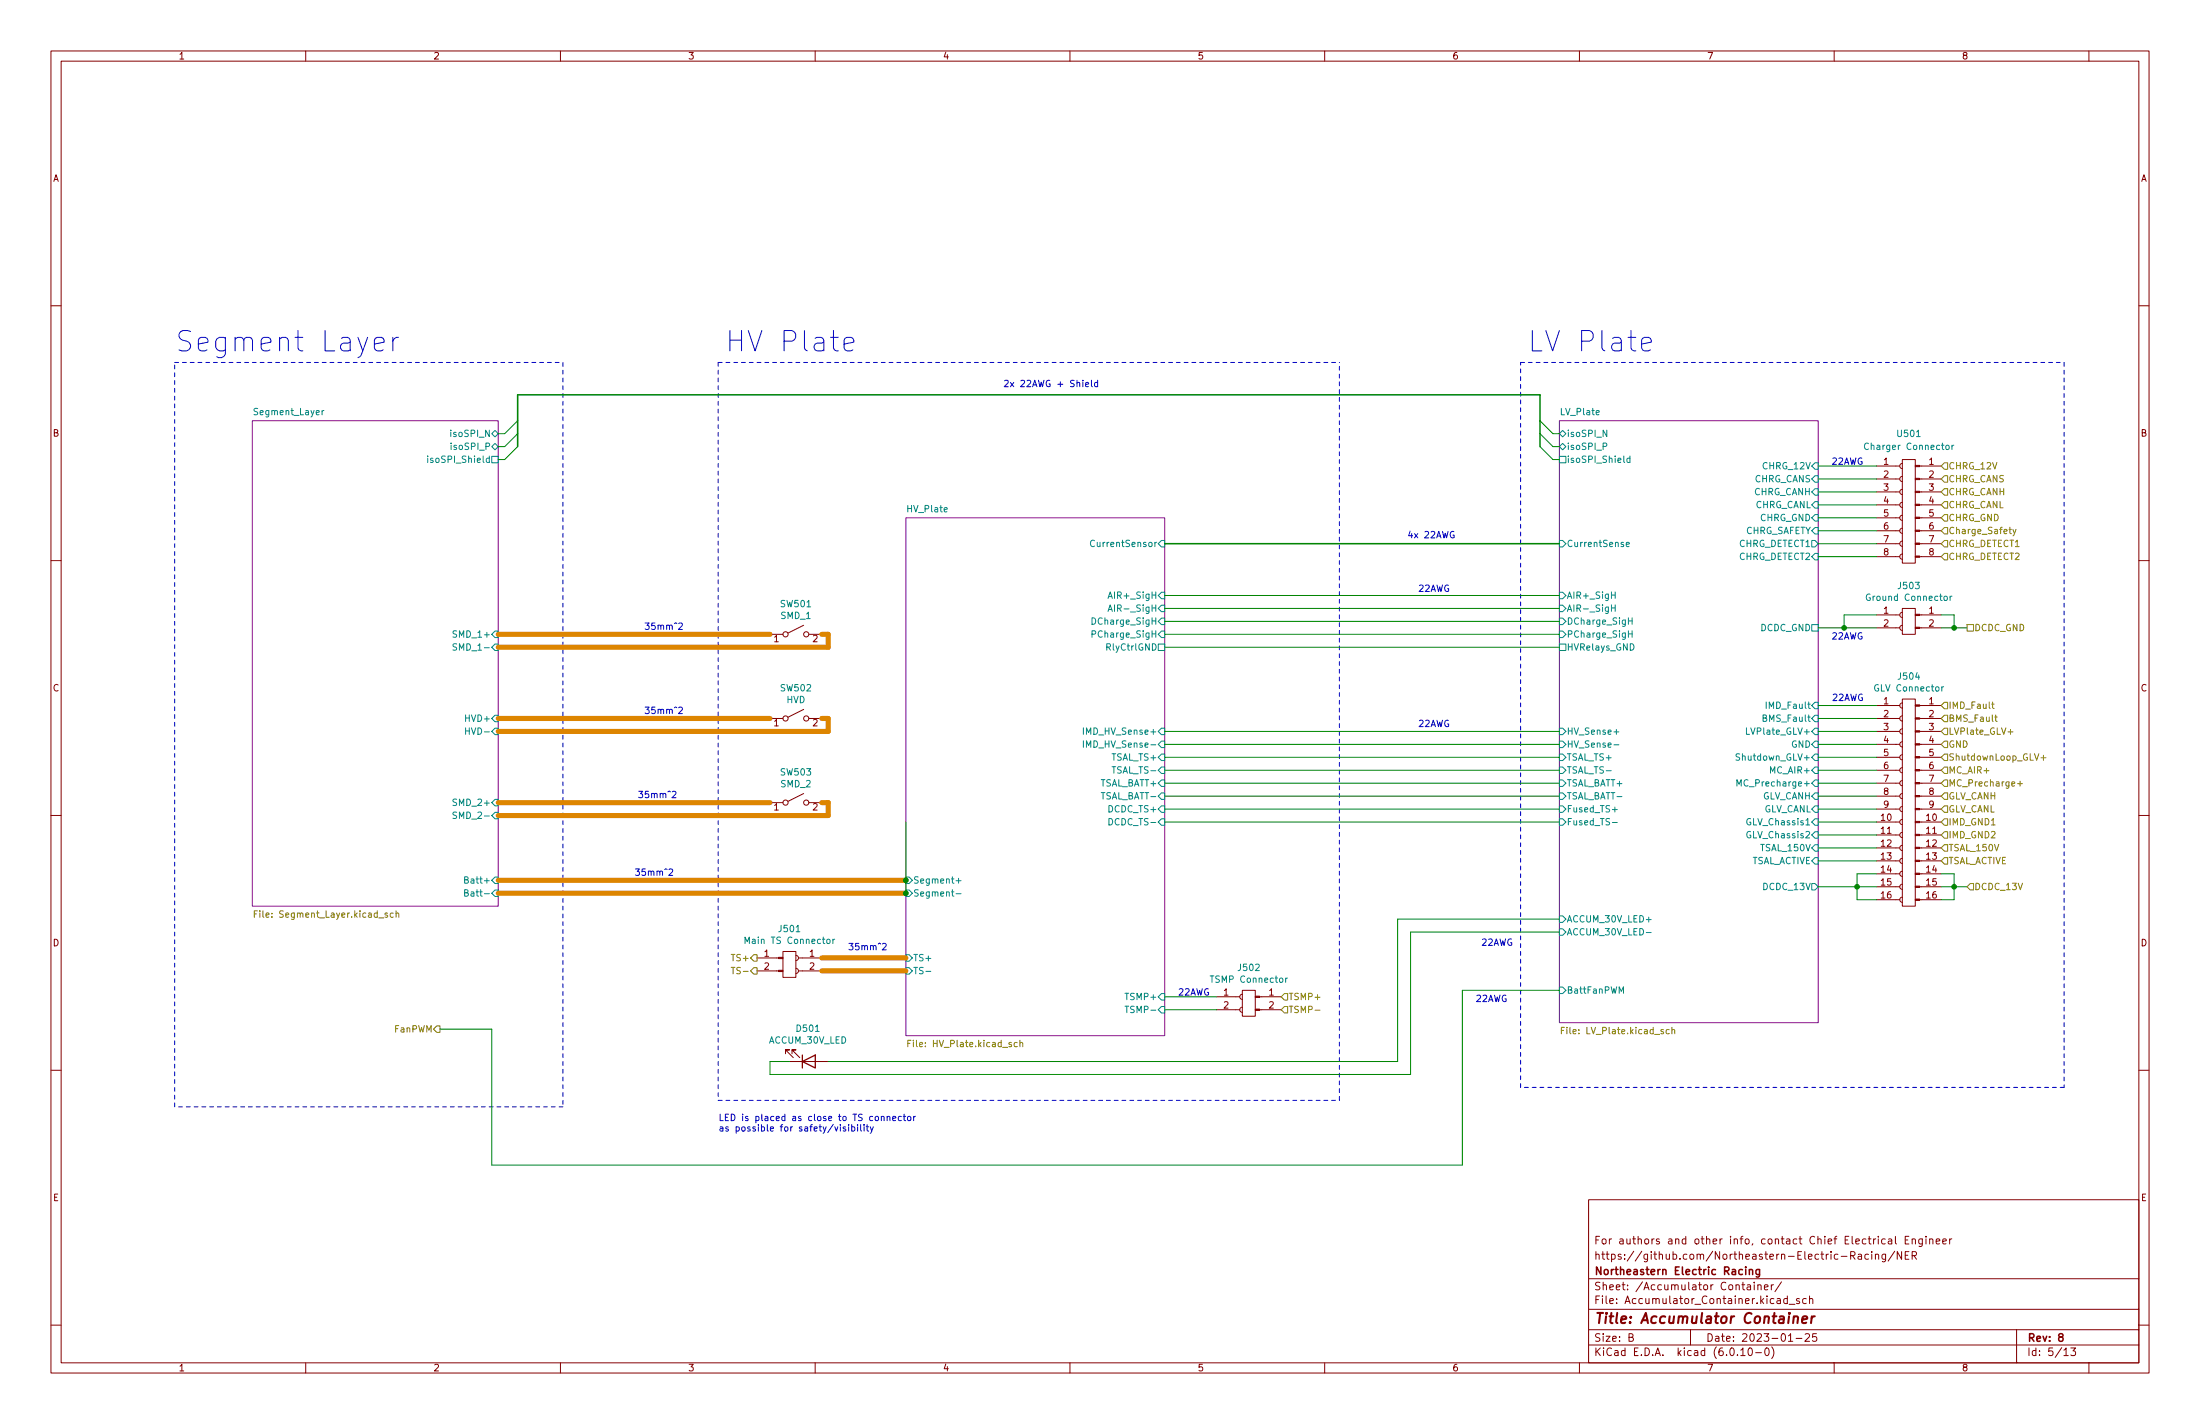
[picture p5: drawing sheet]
<svg xmlns="http://www.w3.org/2000/svg" width="432mm" height="279mm" viewBox="0 0 432 279" stroke-linecap="round" stroke-linejoin="round" font-family="sans-serif">
<g fill="none" stroke="#840000" stroke-width=".2">
<path d="M10 10h411.8v259.4h-411.8zM12 12h407.8v255.4h-407.8zM60 10v2M110 10v2M160 10v2M210 10v2M260 10v2M310 10v2M360 10v2M410 10v2M10 60h2M419.8 60h2"/>
<path d="M368.3 99.1h4.6M368.3 96.5h4.6M368.3 94h4.6M368.3 91.4h4.6M373.4 90.2h2.5v20.3h-2.5zM373.4 98.6l-.4 .1-.1 .4 .1 .3 .4 .2M373.4 96l-.4 .2-.1 .3 .1 .4 .4 .1M373.4 93.5l-.4 .1-.1 .4 .1 .3 .4 .2M373.4 90.9l-.4 .2-.1 .3 .1 .4 .4 .1M376.8 99.1h4.2M376.8 96.5h4.2M376.8 94h4.2"/>
<path d="M376.8 91.4h4.2M10 110h2M368.3 109.2h4.6M368.3 106.7h4.6M368.3 104.1h4.6M368.3 101.6h4.6M373.4 119.4h2.5v5.1h-2.5zM373.4 108.7l-.4 .2-.1 .3 .1 .4 .4 .1M373.4 106.2l-.4 .1-.1 .4 .1 .3 .4 .2M373.4 103.6l-.4 .2-.1 .3 .1 .4 .4 .1M373.4 101.1l-.4 .1-.1 .4 .1 .4 .4 .1M376.8 109.2h4.2"/>
<path d="M376.8 106.7h4.2M376.8 104.1h4.2M376.8 101.6h4.2M419.8 110h2M151.1 124.5h2.6M157.7 139.2l-3 1.5M157.7 122.7l-3 1.5M158.7 124.5h2.6M368.3 123.2h4.6M368.3 120.7h4.6M368.3 138.4h4.6M373.4 137.2h2.5v40.6h-2.5z"/>
<path d="M373.4 122.7l-.4 .1-.1 .4 .1 .3 .4 .2M373.4 120.1l-.4 .2-.1 .4 .1 .3 .4 .2M373.4 137.9l-.4 .2-.1 .3 .1 .4 .4 .1M376.8 123.2h4.2M376.8 120.7h4.2M376.8 138.4h4.2M10 160h2M151.1 141h2.6M151.1 157.5h2.6M157.7 155.7l-3 1.5M158.7 141h2.6M158.7 157.5h2.6"/>
<path d="M368.3 141h4.6M368.3 158.8h4.6M368.3 156.2h4.6M368.3 153.7h4.6M368.3 151.1h4.6M368.3 148.6h4.6M368.3 146.1h4.6M368.3 143.5h4.6M373.4 158.2l-.4 .2-.1 .4 .1 .3 .4 .2M373.4 155.7l-.4 .2-.1 .3 .1 .4 .4 .1M373.4 153.2l-.4 .1-.1 .4 .1 .3 .4 .2M373.4 150.6l-.4 .2-.1 .3 .1 .4 .4 .1"/>
<path d="M373.4 148.1l-.4 .1-.1 .4 .1 .3 .4 .2M373.4 145.5l-.4 .2-.1 .4 .1 .3 .4 .2M373.4 143l-.4 .2-.1 .3 .1 .4 .4 .1M373.4 140.5l-.4 .1-.1 .4 .1 .3 .4 .2M376.8 141h4.2M376.8 158.8h4.2M376.8 156.2h4.2M376.8 153.7h4.2M376.8 151.1h4.2M376.8 148.6h4.2M376.8 146.1h4.2M376.8 143.5h4.2"/>
<path d="M419.8 160h2M368.3 176.5h4.6M368.3 174h4.6M368.3 171.5h4.6M368.3 168.9h4.6M368.3 166.4h4.6M368.3 163.8h4.6M368.3 161.3h4.6M373.4 176l-.4 .2-.1 .3 .1 .4 .4 .1M373.4 173.5l-.4 .1-.1 .4 .1 .3 .4 .2M373.4 170.9l-.4 .2-.1 .4 .1 .3 .4 .2M373.4 168.4l-.4 .2-.1 .3 .1 .4 .4 .1"/>
<path d="M373.4 165.9l-.4 .1-.1 .4 .1 .3 .4 .2M373.4 163.3l-.4 .2-.1 .3 .1 .4 .4 .1M373.4 160.8l-.4 .1-.1 .4 .1 .3 .4 .2M376.8 176.5h4.2M376.8 174h4.2M376.8 171.5h4.2M376.8 168.9h4.2M376.8 166.4h4.2M376.8 163.8h4.2M376.8 161.3h4.2M148.6 190.5h4.2M148.6 188h4.2"/>
<path d="M153.7 186.7h2.5v5.1h-2.5zM156.2 190l.4 .1 .1 .4-.1 .4-.4 .1M156.2 187.5l.4 .1 .1 .4-.1 .3-.4 .2M156.7 190.5h4.6M156.7 188h4.6M238.8 198.1h4.5M238.8 195.6h4.5M243.8 197.6l-.3 .2-.2 .3 .2 .4 .3 .1M243.8 195.1l-.3 .1-.2 .4 .2 .3 .3 .2M243.8 194.3h2.6v5.1h-2.6zM247.2 198.1h4.3M247.2 195.6h4.3"/>
<path d="M10 210h2M154.2 206.8v-.8h.7h-.7l1.5 1.5M154.9 208.3h7.7M155.4 206.8v-.8h.8h-.8l1.6 1.5M419.8 210h2M311.8 235.4h108v32h-108zM10 260h2M311.8 256.9h108M311.8 250.9h108M342.9 252.2h.6l.1 .9M343.6 252.4l-.5 .1-.2 .2 .2 .4 .5-.1M344.3 251.6v.1"/>
<path d="M344.3 252.1v1M345 252.2l.2-.1 .4 .1 .1 .9M345 252.1v1M346.3 252.6l.7-.2-.1-.2-.4-.1-.2 .2 .1 .7h.5M347.7 252.1v1M348.1 252.1l-.3 .1-.1 .2M349.7 251.5l-1.3 1.9M350.8 254.9l-.4-.1-.3 .3 .1 .6h.6M350.8 254.3v1.5M351.2 255.9h1.1M353.2 254.9l-.4-.1-.2 .2 .1 .2 .5 .2v.3h-.6M354.5 254.9l-.4-.1-.3 .3 .1 .6h.6"/>
<path d="M355.2 254.9l.2-.1 .3 .1 .1 .9M355.2 254.3v1.5M361.4 246.5h1.1M363.2 246.4l.7-.1 .2-.2-.1-.4-.2-.1h-.6v1.5M363.6 246.4l.5 .7M364.7 246.1h.6l.1 1M365.4 246.4l-.5 .1-.2 .2 .2 .4 .5-.1M366.7 246.1h-.4l-.3 .3 .2 .6h.5M367.4 245.6v.1M367.4 246.1v1M368.1 246.2l.2-.1h.4v1M368.1 246.1v1"/>
<path d="M370 243.1h-.4l-.3 .3 .1 .6h.6M370.1 246.1v1.2l-.3 .3-.4-.1M370.1 246.1h-.4l-.3 .3 .1 .6h.6M370.7 243.1h.5l.1 1M371.3 243.4l-.5 .1-.2 .2 .2 .4 .5-.1M371.9 245.5l-1.3 1.9M372 242.6v1.3l.2 .2M373.2 245.6v1.5l-.8-1.5v1.5M373.9 246.3h.5M373.9 243.3h.5M374.7 245.6h-.8v1.5h.8M374.7 242.6h-.8v1.5h.8"/>
<path d="M375.3 246.4l.7-.1 .2-.2-.1-.4-.2-.1h-.6v1.5M375.3 243.2l.2-.1h.4v1M375.3 243.1v1M375.7 246.4l.5 .7M377.3 243.1v1.2l-.3 .3-.3-.1M377.3 243.1h-.4l-.3 .3 .1 .6h.6M378 242.6v.1M378 243.1v1M378.7 243.2l.2-.1h.4l.1 1M378.7 243.1v1M380 243.6l.7-.2v-.3h-.5l-.2 .2 .1 .7h.6M381.3 243.6l.7-.2-.1-.3h-.4l-.2 .2 .1 .7h.5"/>
<path d="M382.7 243.1v1M383.1 243.1h-.3l-.1 .3M419.8 260h2M60 267.4v2M110 267.4v2M160 267.4v2M210 267.4v2M260 267.4v2M310 267.4v2M311.8 263.9h108M311.8 260.9h108M319.7 262.4l.7-.1 .1-.2-.1-.4h-.7v1.5h.6l.3-.3a.39 .39 0 0 0-.4-.5"/>
<path d="M331.8 260.9v3M341.7 264.9l.4-.4v1.5M341.7 266h.8M343.3 264.5h.1a.8 .8 0 0 1 .6 .7 .8 .8 0 0 1-.6 .8 1 1 0 0 1-.1-1.5zM344.6 265.4h1.1M346.6 264.5h.1a.8 .8 0 0 1 .6 .7 .8 .8 0 0 1-.6 .8 1 1 0 0 1-.1-1.5zM347.7 264.3a1.72 1.72 0 0 1 0 2.2M351 263.2h.9M352.5 262.6h1.2M354.3 261.8l.6-.1 .3 .4-1 1.1h1M356.5 261.7h-.7l-.1 .7 .2-.2 .5 .1 .2 .2-.1 .5-.2 .2-.6-.2M360 267.4v2"/>
<path d="M395.8 260.9v6.5M405.1 264.9l.4-.4v1.5M405.1 266h.8M406.4 264.5h1l-.5 .5 .4 .2v.6l-.2 .2-.7-.2M410 267.4v2"/>
<circle cx="154.2" cy="124.5" r=".51"/>
<circle cx="158.2" cy="124.5" r=".51"/>
<circle cx="154.2" cy="141" r=".51"/>
<circle cx="154.2" cy="157.5" r=".51"/>
<circle cx="158.2" cy="141" r=".51"/>
<circle cx="158.2" cy="157.5" r=".51"/>
</g>
<path d="M342.6 248.6v.1M342.6 249.1v1M343.4 249.2l.2-.1 .3 .1 .1 .9M343.4 249.1v1M345.4 249.1v1.2l-.3 .3-.4-.1M345.4 249.2l-.5-.1-.3 .3 .2 .6h.6M404.4 262.3l-.3-.3v-.2l.3-.1h.4l.1 .3v.2l-.7 .2-.1 .2v.4l.3 .2h.2l.3-.3v-.4l-.3-.2" fill="none" stroke="#840000" stroke-width=".3"/>
<path d="M352.1 258.5a.49 .49 0 0 1 .8 .1l-.1 1M353.7 258.9l1-.2v-.3l-.6-.1-.3 .3v.9h.7M355.6 258.3l-.1 1.3M356.2 258.3l-.4 .1-.2 .3" fill="none" stroke="#840000" stroke-width=".4"/>
<g fill="#fff" stroke="#fff" stroke-width=".2">
<path d="M306.1 82.6h50.8v118.1h-50.8z"/>
<path d="M177.8 101.6h50.8v101.6h-50.8z"/>
<path d="M49.5 82.6h48.3v95.2h-48.3z"/>
</g>
<path d="M49.5 82.6h48.3v95.2h-48.3zM306.1 82.6h50.8v118.1h-50.8zM177.8 101.6h50.8v101.6h-50.8z" fill="none" stroke="#840084" stroke-width=".2"/>
<g fill="none" stroke="#008484" stroke-width=".2">
<path d="M63.2 80.5v.9M63.6 80.5l-.4 .3M83.9 89.5v.1M83.9 89.9v.8M96.5 85.1l.7-.6 .6 .6-.6 .6zM96.5 87.6l.7-.6 .6 .6-.6 .7zM96.5 89.5h1.3v1.3h-1.3zM306.1 87.6l.6-.6 .6 .6-.6 .7zM306.1 85.1l.6-.6 .6 .6-.6 .6zM306.1 89.5h1.2v1.3h-1.2zM314.7 87.6l.6-.1v-.4l-.6-.2v1.3M315.4 84.4v1.3l-.7-1.3v1.3"/>
<path d="M319.9 90l-.3-.1-.3 .2 .1 .6h.5M319.9 89.5v1.2M356.2 90.8h.7v1.3h-.7l-.6-.7zM356.2 95.9h.7v1.3h-.7l-.6-.7zM356.2 98.4h.7v1.3h-.7l-.6-.6zM356.2 93.3h.7v1.3h-.7l-.6-.6zM366.7 87.1a.6 .6 0 0 0-.8 .4 .6 .6 0 0 0 .6 .7l.2-.1M382 87.5l.1-.1 .4 .1 .1 .5-.1 .1h-.5zM383.1 87.4v.8M383.5 87.4l-.4 .2M214.8 106.1a.6 .6 0 0 0-.8 .4 .6 .6 0 0 0 .6 .8l.2-.2M217.5 117.4l.4-1.3 .4 1.3"/>
<path d="M217.5 120l.4-1.3 .4 1.3M217.6 119.6h.6M227 106.4l-.3 .2M227.3 106.7l.7-.7h.6v1.3h-.6zM227.3 116.8l.7-.6h.6v1.3h-.6zM228 118.7h.6v1.3h-.6l-.7-.6zM306.1 106h.6l.6 .7-.6 .6h-.6zM306.1 116.2h.6l.6 .6-.6 .7h-.6zM306.1 118.7h.6l.6 .7-.6 .6h-.6zM316.3 116.7h.7M316.3 118.7v1.3M316.3 119.3h.7"/>
<path d="M317 116.1v1.3M317 118.7v1.3M319.2 106.8l.6-.1-.1-.2-.3-.1-.2 .2 .1 .6h.4M355.6 106h.6l.7 .7-.7 .6h-.6zM356.2 101h.7v1.2h-.7l-.6-.6zM356.2 103.5h.7v1.3h-.7l-.6-.7zM356.2 108.6h.7v1.3h-.7l-.6-.7zM381.6 117.1l.2-.1 .3 .1 .1 .5-.1 .2-.5-.1zM382.8 117v.8M383.1 117l-.3 .2M89.6 126.4l-.5-.1-.1 .1v.4l.5 .2 .1 .3-.2 .3-.5-.1M89.6 123.8h-.5l-.1 .1v.3l.5 .3 .1 .3-.2 .2h-.5"/>
<path d="M97.2 126.4h.6v1.2h-.6l-.7-.6zM97.2 123.8h.6v1.3h-.6l-.7-.6zM214.3 121.2a.64 .64 0 0 1 .8 .7 .64 .64 0 0 1-.8 .6zM214.3 124.4h.6l.1-.5-.7-.1v1.2M227.3 126.4h1.3v1.2h-1.3zM228 121.3h.6v1.3h-.6l-.7-.7zM228 123.8h.6v1.3h-.6l-.7-.6zM306.1 121.3h.6l.6 .6-.6 .7h-.6zM306.1 123.8h.6l.6 .7-.6 .6h-.6zM306.1 126.4h1.2v1.2h-1.2zM319.6 121.8h.7M319.6 124.4h.7"/>
<path d="M320.3 121.2v1.3M320.3 123.8v1.2M355.6 122.6h1.3v1.2h-1.3zM356.2 137.8h.7v1.3h-.7l-.6-.7zM381.1 134.8v.8M381.5 134.8l-.4 .2M89.6 159.4l-.5-.1-.1 .1v.4l.5 .3 .1 .3-.2 .2-.5-.1M89.6 156.8h-.5l-.1 .1v.4l.5 .2 .1 .3-.2 .3-.5-.1M91.4 142.8v1.3M91.4 143.4h.7M97.2 159.4h.6v1.3h-.6l-.7-.7zM97.2 156.8h.6v1.3h-.6l-.7-.6z"/>
<path d="M97.2 142.9h.6v1.2h-.6l-.7-.6zM97.2 140.3h.6v1.3h-.6l-.7-.6zM212.6 142.8v1.3M212.6 145.4v1.2M213.2 146.6v-1.2l.5 .9 .4-.9v1.2M227.3 148.6l.7-.6h.6v1.2h-.6zM227.3 151.1l.7-.6h.6v1.3h-.6zM227.3 153.7l.7-.7h.6v1.3h-.6zM228 142.9h.6v1.2h-.6l-.7-.6zM228 145.4h.6v1.3h-.6l-.7-.6zM228 155.6h.6v1.2h-.6l-.7-.6zM228 158.1h.6v1.3h-.6l-.7-.6z"/>
<path d="M306.1 142.9h.6l.6 .6-.6 .6h-.6zM306.1 145.4h.6l.6 .7-.6 .6h-.6zM306.1 148h.6l.6 .6-.6 .6h-.6zM306.1 150.5h.6l.6 .6-.6 .7h-.6zM306.1 153h.6l.6 .7-.6 .6h-.6zM306.1 155.6h.6l.6 .6-.6 .6h-.6zM306.1 158.1h.6l.6 .7-.6 .6h-.6zM316.5 158.8h.9M316.8 143.6h.9M316.8 146.1h.9M340.9 154.2v-1.2l.4 .9 .5-.9v1.2M341.5 148l-.5-.1-.2 .1v.4l.5 .2 .2 .3-.3 .3-.5-.1"/>
<path d="M342.8 142.8v1.3h.6M356.2 155.6h.7v1.2h-.7l-.6-.6zM356.2 158.1h.7v1.3h-.7l-.6-.6zM356.2 153h.7v1.3h-.7l-.6-.6zM356.2 150.5h.7v1.3h-.7l-.6-.7zM356.2 140.3h.7v1.3h-.7l-.6-.6zM356.2 145.4h.7v1.3h-.7l-.6-.6zM356.2 142.9h.7v1.2h-.7l-.6-.6zM356.2 148h.7v1.2h-.7l-.6-.6zM91.2 172.6h.5l.1-.5-.6-.1v1.3h.5l.2-.4-.3-.3M91.2 175.2l.5-.1 .1-.4-.6-.1v1.2h.5l.2-.4-.3-.2M97.2 172.1h.6v1.3h-.6l-.7-.7z"/>
<path d="M97.2 174.6h.6v1.3h-.6l-.7-.6zM177.8 174.6h.6l.7 .7-.7 .6h-.6zM177.8 172.1h.6l.7 .6-.7 .7h-.6zM187.7 175.4h.9M187.7 172.8h.9M188.1 172.3v1M217.7 160.6a.64 .64 0 0 1 .7 .6 .64 .64 0 0 1-.7 .7zM228 160.7h.6v1.2h-.6l-.7-.6zM306.1 179.7h.6l.6 .6-.6 .7h-.6zM306.1 160.7h.6l.6 .6-.6 .6h-.6zM316.5 161.4h.9M354.5 161.9h.7"/>
<path d="M355.6 173.4h.6l.7 .6-.7 .6h-.6zM356.2 160.7h.7v1.2h-.7l-.6-.6zM356.2 163.2h.7v1.3h-.7l-.6-.7zM356.2 168.3h.7v1.2h-.7l-.6-.6zM356.2 165.7h.7v1.3h-.7l-.6-.6zM146.2 185.1v-1.2l.5 .9 .4-.9v1.2M162.3 184.4l.2-.1 .4 .1v.5l-.1 .2-.5-.1zM163.5 184.3v.8M163.8 184.3l-.3 .2M177.8 187.3h.6l.7 .7-.7 .6h-.6zM177.8 189.9h.6l.7 .6-.7 .6h-.6zM181.7 190.6h1"/>
<path d="M220.8 197.4h.7M227.3 198.1l.7-.6h.6v1.3h-.6zM227.3 195.6l.7-.7h.6v1.3h-.6zM252.3 191.9v.9M252.7 191.9l-.4 .2M306.1 193.7h.6l.6 .6-.6 .6h-.6zM306.1 182.2h.6l.6 .7-.6 .6h-.6zM317.8 194.9v-1.3l.4 .9 .4-.9v1.3M323.1 180.4h1M323.1 183h1"/>
</g>
<g fill="none" stroke="#848400" stroke-width=".2">
<path d="M381.6 93.3h.7v1.3h-.7l-.6-.6zM381.6 98.4h.7v1.3h-.7l-.6-.6zM381.6 90.8h.7v1.3h-.7l-.6-.7zM381.6 95.9h.7v1.3h-.7l-.6-.7zM381.6 108.6h.7v1.3h-.7l-.6-.7zM381.6 101h.7v1.2h-.7l-.6-.6zM381.6 106h.7v1.3h-.7l-.6-.6zM381.6 103.5h.7v1.3h-.7l-.6-.7zM394.3 103.9h.5M394.5 103.4v1.1l.3 .2M395.1 103.9l.3 .8M395.7 103.9l-.4 1.1-.2 .1"/>
<path d="M381.6 137.8h.7v1.3h-.7l-.6-.7zM386.1 122.6h1.2v1.2h-1.2zM390.9 138.2h.5M391.1 137.7v1.1l.3 .2M381.6 153h.7v1.3h-.7l-.6-.6zM381.6 148h.7v1.2h-.7l-.6-.6zM381.6 145.4h.7v1.3h-.7l-.6-.6zM381.6 140.3h.7v1.3h-.7l-.6-.6zM381.6 142.9h.7v1.2h-.7l-.6-.6zM381.6 155.6h.7v1.2h-.7l-.6-.6zM381.6 158.1h.7v1.3h-.7l-.6-.6zM381.6 150.5h.7v1.3h-.7l-.6-.7z"/>
<path d="M391.5 140.7h.5M391.7 140.3v1.1l.3 .1M394.1 143.6h1M396 153.8h1M396.5 153.3v.9M400.6 148.7h1M401.1 148.2v1M49.9 179.3h.4M50.5 178.7h-.6v1.3M77.2 179.2l-.4-.1-.2 .3 .1 .5h.5M77.7 179.3l.5-.1 .1 .8M77.7 178.7v1.3"/>
<path d="M381.6 168.3h.7v1.2h-.7l-.6-.6zM381.6 165.7h.7v1.3h-.7l-.6-.6zM381.6 163.2h.7v1.3h-.7l-.6-.7zM381.6 160.7h.7v1.2h-.7l-.6-.6zM386.7 173.4h.6v1.2h-.6l-.6-.6zM143.5 189.8h.7M148 187.3h.6v1.3h-.6l-.7-.6zM148 189.9h.6v1.2h-.6l-.7-.6zM252.1 194.9h.6v1.3h-.6l-.6-.6zM252.1 197.5h.6v1.3h-.6l-.6-.7zM258.1 198.2h1M85.7 201.3h.7v1.3h-.7l-.6-.7z"/>
<path d="M178.2 204.7h.4M178.8 204.1h-.6v1.3M199.7 204.6l-.4-.1-.3 .3 .2 .5h.5M200.2 204.7l.5-.1v.8M200.2 204.1v1.3M306.5 202.2h.4M307.1 201.6h-.6v1.2M327.6 202.1l-.3-.1-.3 .2 .1 .6h.5M328.2 202.1h.4l.1 .7M328.2 201.6v1.2"/>
</g>
<g fill="#840000" stroke="#840000" stroke-width=".2">
<path d="M246.4 198h.8v.2h-.8z"/>
<path d="M246.4 195.5h.8v.2h-.8z"/>
<path d="M152.8 190.4h.9v.2h-.9z"/>
<path d="M152.8 187.8h.9v.3h-.9z"/>
<path d="M375.9 109.1h.9v.2h-.9z"/>
<path d="M375.9 106.6h.9v.2h-.9z"/>
<path d="M375.9 104h.9v.3h-.9z"/>
<path d="M375.9 101.5h.9v.2h-.9z"/>
<path d="M375.9 98.9h.9v.3h-.9z"/>
<path d="M375.9 96.4h.9v.2h-.9z"/>
<path d="M375.9 93.9h.9v.2h-.9z"/>
<path d="M375.9 91.3h.9v.3h-.9z"/>
<path d="M375.9 123.1h.9v.2h-.9z"/>
<path d="M375.9 120.5h.9v.3h-.9z"/>
<path d="M375.9 176.4h.9v.3h-.9z"/>
<path d="M375.9 173.9h.9v.2h-.9z"/>
<path d="M375.9 171.3h.9v.3h-.9z"/>
<path d="M375.9 168.8h.9v.2h-.9z"/>
<path d="M375.9 166.2h.9v.3h-.9z"/>
<path d="M375.9 163.7h.9v.3h-.9z"/>
<path d="M375.9 161.2h.9v.2h-.9z"/>
<path d="M375.9 158.6h.9v.3h-.9z"/>
<path d="M375.9 156.1h.9v.2h-.9z"/>
<path d="M375.9 153.5h.9v.3h-.9z"/>
<path d="M375.9 151h.9v.3h-.9z"/>
<path d="M375.9 148.5h.9v.2h-.9z"/>
<path d="M375.9 145.9h.9v.3h-.9z"/>
<path d="M375.9 143.4h.9v.2h-.9z"/>
<path d="M375.9 140.8h.9v.3h-.9z"/>
<path d="M375.9 138.3h.9v.3h-.9z"/>
</g>
<path d="M157.5 208.3l2.5-1.3v2.6zM157.5 207v2.6" fill="none" stroke="#840000" stroke-width=".25"/>
<g fill="none" stroke="#0000c2" stroke-width=".2">
<path d="M73.5 67.5l1.9-.4-.2-.7-.4-.2h-.7l-.4 .2-.2 .4v1.5l.2 .4 .4 .1h.7l.4-.1M77.1 66.2v2.6M78.2 66.2a1.02 1.02 0 0 0-1.1 .7M165.7 67.5l1.9-.4-.2-.7-.4-.2h-.8l-.3 .2-.2 .4v1.5l.2 .4 .3 .1h.8l.4-.1M213.1 75.5l.6-.2-.1-.2-.3-.1-.2 .2v.6h.5M214.2 74.6v1.1l.2 .2M215.4 75.1l-.3-.1-.3 .3 .1 .5h.5M215.4 74.6v1.3M322.2 67.5l1.9-.4-.2-.7-.4-.2h-.7l-.4 .2-.2 .4v1.5l.2 .4 .4 .1h.7l.4-.1M285.4 104.3a.59 .59 0 0 0-.8 .6 .59 .59 0 0 0 .8 .6v-.5h-.2M133.2 122.4l.5-.2 .2 .4-.7 .9h.7M133.2 138.9l.5-.2 .2 .4-.7 .9h.7"/>
<path d="M131.9 155.4l.5-.1 .3 .3-.8 .9h.8M131.3 170.6l.5-.1 .2 .4-.8 .9h.8M173.2 185.2l.5-.1 .2 .4-.7 .9h.7M173 219.2l.5-.1v.8M173 219v.9M174.1 219.2l.5-.1 .1 .8M174.1 219v.9M175.2 219.5l.6-.2v-.2l-.4-.1-.2 .2 .1 .6h.5M176.9 219.1l-.4-.1-.2 .3 .1 .5h.5M177.3 219h.5M177.5 218.6v1.1l.3 .2M178.2 219.1l.3-.1 .3 .3v.3l-.3 .3-.4-.3z"/>
<path d="M179.3 219v.9M179.7 219l-.4 .3M164.9 221.1v.8M166 221.1h-.3l-.2 .2v.1l.5 .2v.3h-.5M166.6 221.1v.8M167.2 221.1h.3l.3 .2-.1 .6h-.5M167.2 220.7v1.2M168.3 221.1v.8M168.9 220.7v1l.2 .2M169.6 221.1v.8M170 221.1h.5M170.2 220.7v1l.3 .2"/>
<path d="M170.8 221.1l.3 .8M171.4 221.1l-.4 1.1-.2 .2"/>
</g>
<path d="M34.3 71.1h76.2M110.5 71.1v146.1M141 71.1h121.9M141 71.1v144.8M298.4 71.1h106.7M405.1 71.1v142.3M34.3 217.2v-146.1M110.5 217.2h-76.2M141 215.9h121.9M262.9 215.9v-144.8M298.4 213.4v-142.3M405.1 213.4h-106.7" fill="none" stroke="#0000c2" stroke-width=".2" stroke-dasharray=".8 .8"/>
<path d="M101.6 87.6v-10.1h200.7v10.1M228.6 106.7h77.5" fill="none" stroke="#008400" stroke-width=".3"/>
<g fill="none" stroke="#008400" stroke-width=".2">
<path d="M101.6 87.6l-2.5 2.6h-1.3M101.6 85.1l-2.5 2.5h-1.3M101.6 82.6l-2.5 2.5h-1.3M302.3 87.6l2.5 2.6h1.3M302.3 85.1l2.5 2.5h1.3M302.3 82.6l2.5 2.5h1.3M356.9 91.4h11.4M356.9 94h11.4M356.9 96.5h11.4M356.9 99.1h11.4M228.6 116.8h77.5M228.6 119.4h77.5"/>
<path d="M356.9 104.1h11.4M356.9 101.6h11.4M356.9 106.7h11.4M356.9 109.2h11.4M228.6 124.5h77.5M228.6 121.9h77.5M228.6 127h77.5M356.9 138.4h11.4M356.9 123.2h11.4M368.3 120.7h-6.4v2.5M381 120.7h2.5v2.5M381 123.2h5.1"/>
<path d="M228.6 156.2h77.5M228.6 158.8h77.5M228.6 153.7h77.5M228.6 146.1h77.5M228.6 143.5h77.5M228.6 148.6h77.5M228.6 151.1h77.5M356.9 156.2h11.4M356.9 158.8h11.4M356.9 153.7h11.4M356.9 146.1h11.4M356.9 141h11.4"/>
<path d="M356.9 143.5h11.4M356.9 148.6h11.4M356.9 151.1h11.4M177.8 161.3v14M228.6 161.3h77.5M356.9 161.3h11.4M356.9 168.9h11.4M356.9 174h11.4M356.9 166.4h11.4M356.9 163.8h11.4M368.3 171.5h-3.8v5h3.8M381 174h5.1"/>
<path d="M381 171.5h2.5v5h-2.5M228.6 198.1h10.2M228.6 195.6h10.2M306.1 182.9h-29.2v27.9h-35.6M306.1 180.3h-31.8v28h-111.7M306.1 194.3h-19.1v34.3h-190.5v-26.7h-10.1M154.9 208.3h-3.8v2.5"/>
</g>
<path d="M97.8 124.5h53.3M161.3 124.5h1.3v2.5h-64.8M97.8 157.5h53.3M97.8 141h53.3M161.3 157.5h1.3v2.5h-64.8M161.3 141h1.3v2.5h-64.8M97.8 175.3h80M97.8 172.7h80M161.3 190.5h16.5M161.3 188h16.5" fill="none" stroke="#dd8500" stroke-width="1"/>
<path d="M151.1 210.8h90.2" fill="none" stroke="#009600" stroke-width=".2"/>
<g fill="#008400" stroke="#008400" stroke-width=".2">
<circle cx="361.9" cy="123.2" r=".46"/>
<circle cx="383.5" cy="123.2" r=".46"/>
<circle cx="383.5" cy="174" r=".46"/>
<circle cx="364.5" cy="174" r=".46"/>
<circle cx="177.8" cy="172.7" r=".46"/>
<circle cx="177.8" cy="175.3" r=".46"/>
</g>
<g font-size="5.6" fill="#0000c2">
<text x="34.3" y="69">Segment Layer</text>
<text x="142.2" y="69">HV Plate</text>
<text x="299.7" y="69">LV Plate</text>
</g>
<text font-size="2.8" fill="#840000" x="312.8" y="259.7">Title: Accumulator Container</text>
<g font-size="2.1" fill="#840000">
<text x="312.8" y="244.1">For authors and other info, contact Chief Electrical Engineer</text>
<text x="312.8" y="250.2">Northeastern Electric Racing</text>
<text x="312.8" y="247.1">https://github.com/Northeastern-Electric-Racing/NER</text>
<text x="312.8" y="255.9">File: Accumulator_Container.kicad_sch</text>
<text x="312.8" y="253.2">Sheet: /Accumulator Container/</text>
<text x="312.8" y="263.2">Size: B</text>
<text x="334.8" y="263.2">Date: 2023-01-25</text>
<text x="397.8" y="263.2">Rev: 8</text>
<text x="312.8" y="266">KiCad E.D.A. kicad (6.0.10-0)</text>
<text x="397.8" y="266">Id: 5/13</text>
</g>
<g font-size="1.8" fill="#840000">
<text x="35" y="11.7">1</text>
<text x="85" y="11.7">2</text>
<text x="135" y="11.7">3</text>
<text x="185" y="11.7">4</text>
<text x="235" y="11.7">5</text>
<text x="285" y="11.7">6</text>
<text x="335" y="11.7">7</text>
<text x="385" y="11.7">8</text>
<text x="10.3" y="35.6">A</text>
<text x="420.1" y="35.6">A</text>
<text x="10.3" y="85.7">B</text>
<text x="420.1" y="85.7">B</text>
<text x="369.7" y="91.2">1</text>
<text x="369.7" y="93.7">2</text>
<text x="378.6" y="91.2">1</text>
<text x="378.6" y="93.7">2</text>
<text x="369.7" y="96.3">3</text>
<text x="369.7" y="98.8">4</text>
<text x="369.7" y="101.3">5</text>
<text x="378.6" y="96.3">3</text>
<text x="378.6" y="98.8">4</text>
<text x="378.6" y="101.3">5</text>
<text x="369.7" y="103.9">6</text>
<text x="369.7" y="106.4">7</text>
<text x="378.6" y="103.9">6</text>
<text x="378.6" y="106.4">7</text>
<text x="369.7" y="109">8</text>
<text x="378.6" y="109">8</text>
<text x="151.9" y="126">1</text>
<text x="159.5" y="126">2</text>
<text x="369.7" y="120.4">1</text>
<text x="369.7" y="122.9">2</text>
<text x="378.6" y="120.4">1</text>
<text x="378.6" y="122.9">2</text>
<text x="10.3" y="135.6">C</text>
<text x="420.1" y="135.6">C</text>
<text x="151.9" y="142.5">1</text>
<text x="159.5" y="142.5">2</text>
<text x="369.7" y="138.2">1</text>
<text x="369.7" y="140.7">2</text>
<text x="369.7" y="143.3">3</text>
<text x="378.6" y="138.2">1</text>
<text x="378.6" y="140.7">2</text>
<text x="378.6" y="143.3">3</text>
<text x="369.7" y="145.8">4</text>
<text x="369.7" y="148.3">5</text>
<text x="378.6" y="145.8">4</text>
<text x="378.6" y="148.3">5</text>
<text x="369.7" y="150.9">6</text>
<text x="369.7" y="153.4">7</text>
<text x="369.7" y="156">8</text>
<text x="378.6" y="150.9">6</text>
<text x="378.6" y="153.4">7</text>
<text x="378.6" y="156">8</text>
<text x="151.9" y="159">1</text>
<text x="159.5" y="159">2</text>
<text x="369.2" y="161">10</text>
<text x="369.7" y="158.5">9</text>
<text x="378.1" y="161">10</text>
<text x="378.6" y="158.5">9</text>
<text x="369.2" y="163.6">11</text>
<text x="369.2" y="166.1">12</text>
<text x="378.1" y="163.6">11</text>
<text x="378.1" y="166.1">12</text>
<text x="369.2" y="168.7">13</text>
<text x="369.2" y="171.2">14</text>
<text x="369.2" y="173.7">15</text>
<text x="378.1" y="168.7">13</text>
<text x="378.1" y="171.2">14</text>
<text x="378.1" y="173.7">15</text>
<text x="369.2" y="176.3">16</text>
<text x="378.1" y="176.3">16</text>
<text x="10.3" y="185.7">D</text>
<text x="420.1" y="185.7">D</text>
<text x="150" y="187.7">1</text>
<text x="150" y="190.2">2</text>
<text x="158.9" y="187.7">1</text>
<text x="158.9" y="190.2">2</text>
<text x="240.2" y="195.3">1</text>
<text x="240.2" y="197.9">2</text>
<text x="249.1" y="195.3">1</text>
<text x="249.1" y="197.9">2</text>
<text x="10.4" y="235.7">E</text>
<text x="420.2" y="235.7">E</text>
<text x="35" y="269.1">1</text>
<text x="85" y="269.1">2</text>
<text x="135" y="269.1">3</text>
<text x="185" y="269.1">4</text>
<text x="235" y="269.1">5</text>
<text x="285" y="269.1">6</text>
<text x="335" y="269.1">7</text>
<text x="385" y="269.1">8</text>
</g>
<g font-size="1.8" fill="#0000c2">
<text x="196.8" y="75.9">2x 22AWG + Shield</text>
<text x="359.4" y="91.2">22AWG</text>
<text x="276.2" y="105.6">4x 22AWG</text>
<text x="278.3" y="116.1">22AWG</text>
<text x="126.4" y="123.6">35mm^2</text>
<text x="359.4" y="125.5">22AWG</text>
<text x="359.5" y="137.5">22AWG</text>
<text x="126.4" y="140.1">35mm^2</text>
<text x="278.3" y="142.6">22AWG</text>
<text x="125.1" y="156.6">35mm^2</text>
<text x="124.5" y="171.8">35mm^2</text>
<text x="290.7" y="185.6">22AWG</text>
<text x="166.4" y="186.4">35mm^2</text>
<text x="231.1" y="195.3">22AWG</text>
<text x="289.6" y="196.6">22AWG</text>
<text x="141" y="219.9">LED is placed as close to TS connector</text>
<text x="141" y="222">as possible for safety/visibility</text>
</g>
<g font-size="1.8" fill="#008484">
<text x="50.1" y="81.5">Segment_Layer</text>
<text x="306.4" y="81.5">LV_Plate</text>
<text x="88.8" y="85.7">isoSPI_N</text>
<text x="88.8" y="88.3">isoSPI_P</text>
<text x="307.4" y="88.3">isoSPI_P</text>
<text x="307.4" y="85.7">isoSPI_N</text>
<text x="366.6" y="88.3">Charger Connector</text>
<text x="372.5" y="85.7">U501</text>
<text x="84.7" y="90.8">isoSPI_Shield</text>
<text x="307.4" y="90.8">isoSPI_Shield</text>
<text x="344.3" y="94.6">CHRG_CANS</text>
<text x="346.2" y="92.1">CHRG_12V</text>
<text x="178.2" y="100.5">HV_Plate</text>
<text x="344.2" y="97.2">CHRG_CANH</text>
<text x="344.4" y="99.7">CHRG_CANL</text>
<text x="214.8" y="107.3">CurrentSensor</text>
<text x="307.4" y="107.3">CurrentSense</text>
<text x="341.2" y="107.3">CHRG_DETECT1</text>
<text x="342.3" y="104.8">CHRG_SAFETY</text>
<text x="345.4" y="102.2">CHRG_GND</text>
<text x="341.2" y="109.9">CHRG_DETECT2</text>
<text x="153.3" y="119.1">SW501</text>
<text x="218.1" y="117.5">AIR+_SigH</text>
<text x="307.4" y="117.5">AIR+_SigH</text>
<text x="366.8" y="117.9">Ground Connector</text>
<text x="372.7" y="115.6">J503</text>
<text x="89.5" y="125.1">SMD_1+</text>
<text x="153.3" y="121.4">SMD_1</text>
<text x="214.8" y="122.6">DCharge_SigH</text>
<text x="214.9" y="125.1">PCharge_SigH</text>
<text x="218.6" y="120">AIR-_SigH</text>
<text x="307.4" y="120">AIR-_SigH</text>
<text x="307.4" y="122.6">DCharge_SigH</text>
<text x="307.4" y="125.1">PCharge_SigH</text>
<text x="345.5" y="123.8">DCDC_GND</text>
<text x="89.9" y="127.6">SMD_1-</text>
<text x="217.5" y="127.6">RlyCtrlGND</text>
<text x="307.4" y="127.6">HVRelays_GND</text>
<text x="153.3" y="135.6">SW502</text>
<text x="154.3" y="137.9">HVD</text>
<text x="368.2" y="135.7">GLV Connector</text>
<text x="372.7" y="133.3">J504</text>
<text x="91.7" y="141.6">HVD+</text>
<text x="346.4" y="141.6">BMS_Fault</text>
<text x="347" y="139.1">IMD_Fault</text>
<text x="92.1" y="144.1">HVD-</text>
<text x="213.3" y="144.1">IMD_HV_Sense+</text>
<text x="213.8" y="146.7">IMD_HV_Sense-</text>
<text x="218.3" y="149.2">TSAL_TS+</text>
<text x="307.4" y="144.1">HV_Sense+</text>
<text x="307.4" y="146.7">HV_Sense-</text>
<text x="307.4" y="149.2">TSAL_TS+</text>
<text x="341.3" y="149.2">Shutdown_GLV+</text>
<text x="343.4" y="144.1">LVPlate_GLV+</text>
<text x="351.6" y="146.7">GND</text>
<text x="153.3" y="154.5">SMD_2</text>
<text x="153.3" y="152.1">SW503</text>
<text x="215.9" y="154.3">TSAL_BATT+</text>
<text x="218.8" y="151.8">TSAL_TS-</text>
<text x="307.4" y="151.8">TSAL_TS-</text>
<text x="307.4" y="154.3">TSAL_BATT+</text>
<text x="342.1" y="154.3">MC_Precharge+</text>
<text x="347.7" y="151.8">MC_AIR+</text>
<text x="89.5" y="158.1">SMD_2+</text>
<text x="89.9" y="160.7">SMD_2-</text>
<text x="216.3" y="156.8">TSAL_BATT-</text>
<text x="217.8" y="159.4">DCDC_TS+</text>
<text x="218.3" y="161.9">DCDC_TS-</text>
<text x="307.4" y="156.8">TSAL_BATT-</text>
<text x="307.4" y="159.4">Fused_TS+</text>
<text x="307.4" y="161.9">Fused_TS-</text>
<text x="343.1" y="161.9">GLV_Chassis1</text>
<text x="345.8" y="156.8">GLV_CANH</text>
<text x="346" y="159.4">GLV_CANL</text>
<text x="343.1" y="164.5">GLV_Chassis2</text>
<text x="345.8" y="167">TSAL_150V</text>
<text x="91.9" y="173.4">Batt+</text>
<text x="179.2" y="173.4">Segment+</text>
<text x="343.4" y="169.5">TSAL_ACTIVE</text>
<text x="92.4" y="175.9">Batt-</text>
<text x="179.2" y="175.9">Segment-</text>
<text x="346.3" y="174.6">DCDC_13V</text>
<text x="146.9" y="185.2">Main TS Connector</text>
<text x="153" y="182.9">J501</text>
<text x="307.4" y="181">ACCUM_30V_LED+</text>
<text x="307.4" y="183.5">ACCUM_30V_LED-</text>
<text x="179.2" y="188.6">TS+</text>
<text x="179.2" y="191.1">TS-</text>
<text x="243.1" y="190.5">J502</text>
<text x="221.3" y="196.2">TSMP+</text>
<text x="238" y="192.8">TSMP Connector</text>
<text x="307.4" y="194.9">BattFanPWM</text>
<text x="156.5" y="202.4">D501</text>
<text x="221.7" y="198.8">TSMP-</text>
<text x="151" y="204.7">ACCUM_30V_LED</text>
</g>
<g font-size="1.8" fill="#848400">
<text x="382.4" y="94.6">CHRG_CANS</text>
<text x="382.4" y="92.1">CHRG_12V</text>
<text x="382.4" y="99.7">CHRG_CANL</text>
<text x="382.4" y="97.2">CHRG_CANH</text>
<text x="382.4" y="102.2">CHRG_GND</text>
<text x="382.4" y="107.3">CHRG_DETECT1</text>
<text x="382.4" y="104.8">Charge_Safety</text>
<text x="382.4" y="109.9">CHRG_DETECT2</text>
<text x="387.5" y="123.8">DCDC_GND</text>
<text x="382.4" y="139.1">IMD_Fault</text>
<text x="382.4" y="141.6">BMS_Fault</text>
<text x="382.4" y="149.2">ShutdownLoop_GLV+</text>
<text x="382.4" y="146.7">GND</text>
<text x="382.4" y="144.1">LVPlate_GLV+</text>
<text x="382.4" y="154.3">MC_Precharge+</text>
<text x="382.4" y="151.8">MC_AIR+</text>
<text x="382.4" y="161.9">IMD_GND1</text>
<text x="382.4" y="156.8">GLV_CANH</text>
<text x="382.4" y="159.4">GLV_CANL</text>
<text x="382.4" y="167">TSAL_150V</text>
<text x="382.4" y="164.5">IMD_GND2</text>
<text x="382.4" y="169.5">TSAL_ACTIVE</text>
<text x="387.5" y="174.6">DCDC_13V</text>
<text x="50.9" y="180">File: Segment_Layer.kicad_sch</text>
<text x="143.9" y="188.6">TS+</text>
<text x="144.4" y="191.1">TS-</text>
<text x="252.8" y="196.2">TSMP+</text>
<text x="77.5" y="202.6">FanPWM</text>
<text x="252.8" y="198.8">TSMP-</text>
<text x="307.3" y="202.9">File: LV_Plate.kicad_sch</text>
<text x="179" y="205.4">File: HV_Plate.kicad_sch</text>
</g>
</svg>
